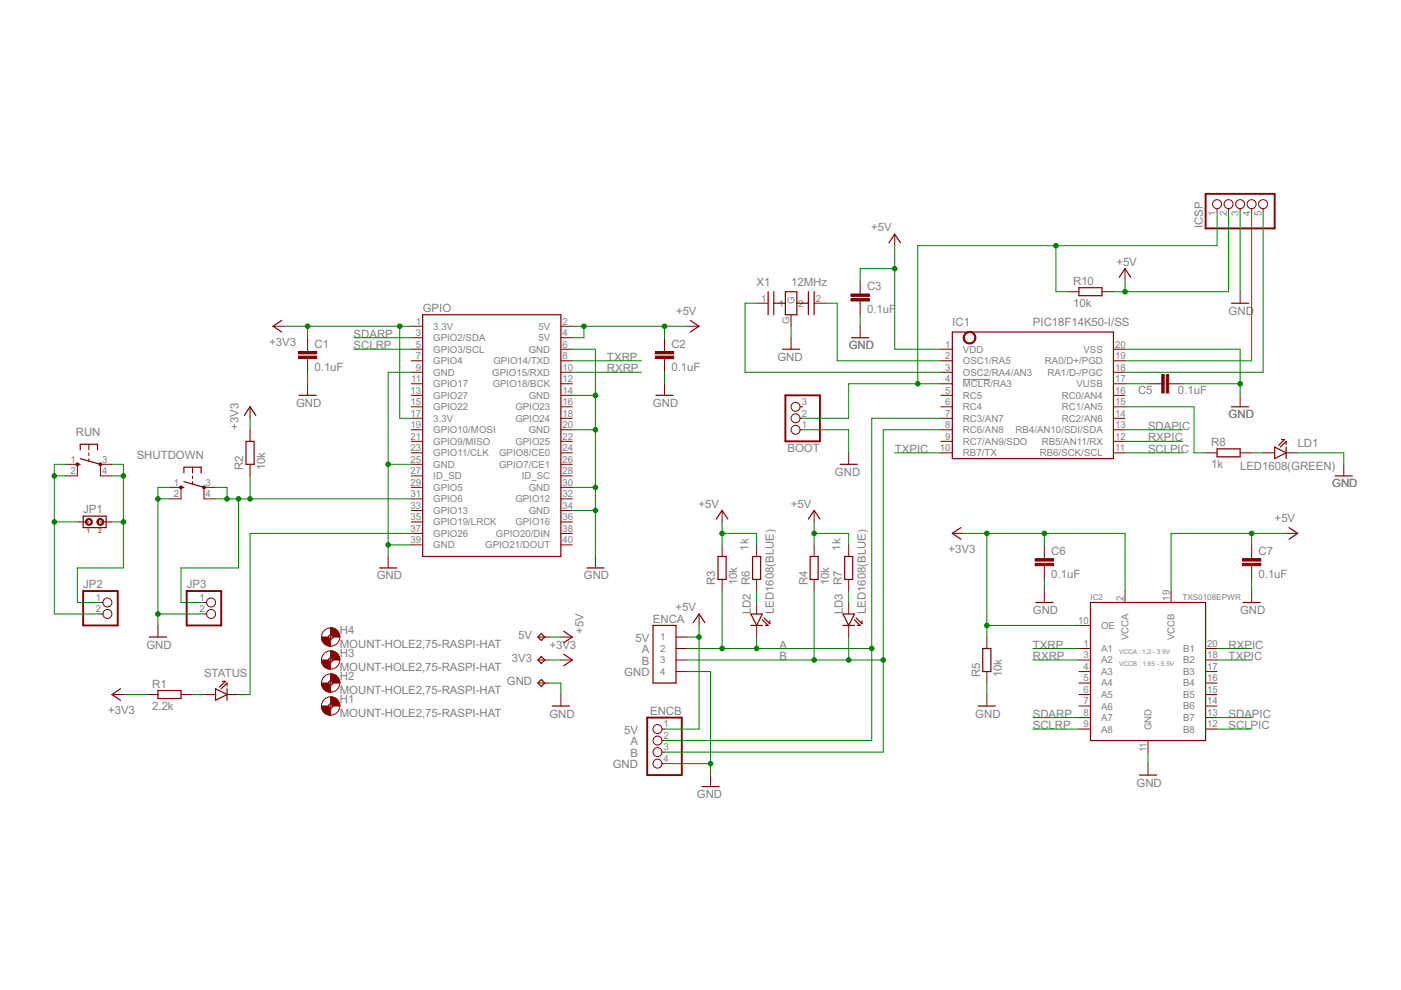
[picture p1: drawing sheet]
<svg xmlns="http://www.w3.org/2000/svg" width="297mm" height="210mm" viewBox="0 0 297 210" stroke-linecap="round" stroke-linejoin="round" font-family="sans-serif">
<path d="M204.2 80.4h5.8" fill="none" stroke="#808080" stroke-width=".21"/>
<g fill="#800000" stroke="#800000" stroke-width=".21">
<path d="M70.1 147.7a1.93 1.93 0 0 1 2 2h-1.5l-.1-.3-.4-.2z" fill-rule="evenodd"/>
<path d="M68.2 149.7h1.4l.1 .3 .4 .2v1.5a1.93 1.93 0 0 1-1.9-2z" fill-rule="evenodd"/>
<path d="M70.1 142.9a1.89 1.89 0 0 1 2 1.9h-1.5l-.1-.3-.4-.2z" fill-rule="evenodd"/>
<path d="M68.2 144.8h1.4l.1 .3 .4 .2v1.5a1.93 1.93 0 0 1-1.9-2z" fill-rule="evenodd"/>
<path d="M70.1 138a1.93 1.93 0 0 1 2 1.9h-1.5l-.1-.2-.4-.3z" fill-rule="evenodd"/>
<path d="M68.2 139.9h1.4l.2 .4 .3 .1v1.5a1.89 1.89 0 0 1-1.9-2z" fill-rule="evenodd"/>
<path d="M70.1 133.1a1.93 1.93 0 0 1 2 2h-1.5l-.1-.3-.4-.2z" fill-rule="evenodd"/>
<path d="M68.2 135.1h1.4l.2 .3 .3 .2v1.4a1.93 1.93 0 0 1-1.9-1.9z" fill-rule="evenodd"/>
<path d="M18.3 110.2a.73 .73 0 0 1 1.2 .1 .73 .73 0 0 1-.4 1.1 .73 .73 0 0 1-1-.7h.3a.49 .49 0 0 1 .6-.5 .49 .49 0 0 1 .2 .8 .49 .49 0 0 1-.8-.2v-.1h-.3z" fill-rule="evenodd"/>
<path d="M20.7 110.2a.73 .73 0 0 1 1.2 .1 .73 .73 0 0 1-.4 1.1 .73 .73 0 0 1-.9-.7h.2a.49 .49 0 0 1 .7-.5 .49 .49 0 0 1 .1 .9 .49 .49 0 0 1-.8-.3v-.1h-.2z" fill-rule="evenodd"/>
<path d="M21.1 98.2h.4v.5h-.4z" fill-rule="evenodd"/>
<path d="M38.1 103.1h.5v.5h-.5z" fill-rule="evenodd"/>
<path d="M204.6 70.7a1.35 1.35 0 0 1 2.1 .3 1.35 1.35 0 0 1-.8 1.9 1.35 1.35 0 0 1-1.7-1.3h.3a1.09 1.09 0 0 1 1.5-1 1.09 1.09 0 0 1 .3 1.8 1.09 1.09 0 0 1-1.8-.5v-.3h-.3z" fill-rule="evenodd"/>
<circle cx="16.4" cy="98.5" r=".32"/>
<circle cx="43.2" cy="103.3" r=".32"/>
</g>
<g fill="none" stroke="#800000" stroke-width=".21">
<path d="M182.4 59.4v2.9M189.7 49.7v2.4M238.5 57v2.4M258 44.2v.6M260.5 44.2v.6M262.9 44.2v.6M265.4 44.2v.6M267.8 44.2v.6M57.9 69.2h2.4M65.2 71.6v2.9M65.2 76v2.9M87.2 69.2h2.4"/>
<path d="M87.2 71.6h2.4M87.2 74h2.4M87.2 76.5h2.4M87.2 78.9h2.4M118.9 69.2h2.4M118.9 71.6h2.4M118.9 74h2.4M118.9 76.5h2.4M118.9 78.9h2.4M140.9 71.6v2.9M140.9 76v2.9M145.8 69.2h2.4"/>
<path d="M160.4 64.3h2.5M167.7 66.7v2.5M167.7 71.6v2.4M172.6 64.3h2.4M182.4 63.8v2.9M182.4 69.2v2.4M199.5 74h2.4M199.5 76.5h2.4M199.5 78.9h2.4M226.3 61.8h2.4M233.6 61.8h2.5M236.1 74h2.4"/>
<path d="M236.1 76.5h2.4M236.1 78.9h2.4M262.9 61.8v2.5M14 98.4h2.4v2.5h-2.4M18.8 94.2v1.2M18.8 96v.6M18.8 97.2v.7M23.7 98.4h-2.4v2.5h2.4M40.8 99.1v1.2M53 86.3v2.4M53 91.1v2.5M53 98.4v2.5"/>
<path d="M65.2 81.4v2.4M87.2 81.4h2.4M87.2 83.8h2.4M87.2 86.3h2.4M87.2 88.7h2.4M87.2 91.1h2.4M87.2 93.6h2.4M87.2 96h2.4M87.2 98.4h2.4M118.9 81.4h2.4M118.9 83.8h2.4M118.9 86.3h2.4"/>
<path d="M118.9 88.7h2.4M118.9 91.1h2.4M118.9 93.6h2.4M118.9 96h2.4M118.9 98.4h2.4M140.9 81.4v2.4M169.6 86.3h.6M169.6 88.7h.6M169.6 91.1h.6M179.9 96v2.4M199.5 81.4h2.4M199.5 83.8h2.4"/>
<path d="M199.5 86.3h2.4M199.5 88.7h2.4M199.5 91.1h2.4M199.5 93.6h2.4M199.5 96h2.4M236.1 81.4h2.4M236.1 83.8h2.4M236.1 86.3h2.4M236.1 88.7h2.4M236.1 91.1h2.4M236.1 93.6h2.4M236.1 96h2.4"/>
<path d="M243.4 81.4h2.9M247.8 81.4h2.9M255.6 96h2.4M262.9 96h2.5M262.9 83.8v2.5M267.8 96h2.5M272.7 96h2.4M284.9 98.4v2.5M16.4 110.7h2.4M21.3 110.7h2.4M35.9 103.3h2.5v2.5h-2.5M40.8 100.9v.6"/>
<path d="M40.8 102.1v.6M45.7 103.3h-2.5v2.5h2.5M82.3 118v2.4M87.2 100.9h2.4M87.2 103.3h2.4M87.2 105.8h2.4M87.2 108.2h2.4M87.2 110.7h2.4M87.2 113.1h2.4M87.2 115.5h2.4M118.9 100.9h2.4M118.9 103.3h2.4"/>
<path d="M118.9 105.8h2.4M118.9 108.2h2.4M118.9 110.7h2.4M118.9 113.1h2.4M118.9 115.5h2.4M126.2 118v2.4M153.1 108.2v2.5M153.1 115.5v2.5M160.4 115.5v2.5M172.6 108.2v2.5M172.6 115.5v2.5M179.9 115.5v2.5"/>
<path d="M201.9 113.1h2.4M221.4 115.5v3M221.4 119.9v3M265.4 115.5v3M265.4 119.9v3M272.7 113.1h2.4M21.3 127.7h.5M21.3 130.2h.5M33.5 132.6v2.5M43.2 127.7h.6M43.2 130.2h.6M69.6 139.9h1"/>
<path d="M69.6 135.1h1M70.1 134.6v1M70.1 139.4v1M114 139.9h2.5M114 135.1h2.5M118.9 139.9h2.4M118.9 135.1h2.4M143.3 139.9h2.5M143.3 135.1h2.5M143.3 137.5h2.5M148.2 130.2v2.4M153.1 122.9v2.4"/>
<path d="M160.4 122.9v2.4M160.4 127.7v2.5M160.4 132.6v2.5M172.6 122.9v2.4M179.9 122.9v2.4M179.9 127.7v2.5M179.9 132.6v2.5M209.2 135.1v2.4M221.4 125.3v2.4M228.7 139.9h2.5M228.7 137.5h2.5M228.7 132.6h2.5"/>
<path d="M238.5 125.3v2.4M248.3 125.3v2.4M255.6 139.9h2.4M255.6 137.5h2.4M265.4 125.3v2.4M23.7 147.3h2.5M31.1 147.3h2.4M38.4 147.3h2.4M43.2 147.3h2.5M48.1 147.3h2.5M69.6 149.7h1M69.6 144.8h1"/>
<path d="M70.1 144.3v1M70.1 149.2v1M114 144.8h2.5M118.9 147.3v2.4M140.4 154.6h.5M140.4 157h.5M140.4 159.5h.5M143.3 142.4h2.5M209.2 142.4v2.4M209.2 147.3v2.4M228.7 149.7h2.5M228.7 144.8h2.5"/>
<path d="M228.7 147.3h2.5M228.7 142.4h2.5M228.7 154.6h2.5M228.7 152.1h2.5M243.4 157v2.5M255.6 149.7h2.4M255.6 144.8h2.4M255.6 147.3h2.4M255.6 142.4h2.4M255.6 154.6h2.4M255.6 152.1h2.4M140.4 161.9h.5"/>
<path d="M150.6 164.3v2.5M243.4 161.9v2.4"/>
<circle cx="258" cy="43.3" r=".95"/>
<circle cx="260.5" cy="43.3" r=".95"/>
<circle cx="262.9" cy="43.3" r=".95"/>
<circle cx="265.4" cy="43.3" r=".95"/>
<circle cx="267.8" cy="43.3" r=".95"/>
<circle cx="168.7" cy="88.7" r=".95"/>
<circle cx="168.7" cy="91.1" r=".95"/>
<circle cx="168.7" cy="86.3" r=".95"/>
<circle cx="22.8" cy="130.2" r=".95"/>
<circle cx="22.8" cy="127.7" r=".95"/>
<circle cx="44.7" cy="130.2" r=".95"/>
<circle cx="44.7" cy="127.7" r=".95"/>
<circle cx="70.1" cy="135.1" r="1.95"/>
<circle cx="70.1" cy="139.9" r="1.95"/>
<circle cx="70.1" cy="135.1" r=".49"/>
<circle cx="70.1" cy="139.9" r=".49"/>
<circle cx="70.1" cy="149.7" r="1.95"/>
<circle cx="70.1" cy="144.8" r="1.95"/>
<circle cx="70.1" cy="144.8" r=".49"/>
<circle cx="70.1" cy="149.7" r=".49"/>
<circle cx="139.4" cy="154.6" r=".95"/>
<circle cx="139.4" cy="157" r=".95"/>
<circle cx="139.4" cy="159.5" r=".95"/>
<circle cx="139.4" cy="161.9" r=".95"/>
</g>
<g fill="none" stroke="#800000" stroke-width=".25">
<path d="M188.5 51.5l1.2-1.8 1.2 1.8M237.3 58.8l1.2-1.8 1.2 1.8M59.7 67.9l-1.8 1.3 1.8 1.2M89.6 66.7h29.3v51.3h-29.3zM146.4 67.9l1.8 1.3-1.8 1.2M162.9 61.8v4.9M164.1 64.3h2.4M164.1 61.8v4.9M165.9 74h3.7M166.5 61.8h2.5v4.9h-2.5zM169 64.3h2.4M171.4 61.8v4.9"/>
<path d="M172.6 61.8v4.9M180.6 71.6h3.6M201.9 70.4h34.2v26.8h-34.2zM228.7 61h4.9v1.7h-4.9zM261.1 64.3h3.7M16.4 98.4h.6M17 95.4v-1.2h3.7v1.2M17 97.2l4.3 1.2M51.8 88.1l1.2-1.8 1.2 1.8M52.2 93.6h1.7v4.8h-1.7zM63.4 83.8h3.7M139.1 83.8h3.6"/>
<path d="M178.1 98.4h3.7M258 95.2h4.9v1.7h-4.9zM261.1 86.3h3.7M270.3 94.8l2.4 1.2-2.4 1.2zM271.7 93.2h.6l-1.2 1.2M272.7 94.2v-.6l-1.2 1.2M272.7 94.8v2.4M17.6 109.4h4.9v2.5h-4.9zM38.4 103.3h.6M39 100.3v-1.2h3.7v1.2M39 102.1l4.2 1.2M151.9 110l1.2-1.8 1.2 1.8"/>
<path d="M152.2 118h1.7v4.9h-1.7zM159.6 118h1.7v4.9h-1.7zM171.4 110l1.2-1.8 1.2 1.8M171.8 118h1.7v4.9h-1.7zM179.1 118h1.7v4.9h-1.7zM203.7 111.9l-1.8 1.2 1.8 1.2M273.3 111.9l1.8 1.2-1.8 1.2M283.1 100.9h3.6M31.7 135.1h3.6M80.5 120.4h3.6M114 139.9l.8-.7 .7 .7-.7 .8zM114.8 134.3l.7 .8-.7 .7-.8-.7z"/>
<path d="M119.5 133.8l1.8 1.3-1.8 1.2M119.5 138.7l1.8 1.2-1.8 1.3M124.4 120.4h3.7M138.5 132.6h4.8v12.2h-4.8zM147 132l1.2-1.8 1.2 1.8M159.2 132.6h2.4M159.2 130.2h2.4l-1.2 2.4zM161.6 131.4l1.3 1.2h-.7M162 131l1.2 1.2v-.6M178.7 132.6h2.5M178.7 130.2h2.5l-1.3 2.4zM181.2 131.4l1.2 1.2h-.6"/>
<path d="M181.5 131l1.3 1.2v-.6M208.4 137.5h1.7v4.9h-1.7zM219.6 127.7h3.7M231.2 127.7h24.4v29.3h-24.4zM263.5 127.7h3.7M25.5 146l-1.8 1.3 1.8 1.2M33.5 146.4h4.9v1.7h-4.9zM45.7 146l2.4 1.3-2.4 1.2zM47.2 144.5h.6l-1.3 1.2M48.1 145.4v-.6l-1.2 1.2M48.1 146v2.5M114.8 144.1l.7 .7-.7 .7-.8-.7z"/>
<path d="M117.1 149.7h3.7M207.4 149.7h3.7M148.8 166.8h3.7M241.6 164.3h3.6"/>
</g>
<g fill="#800000" stroke="#800000" stroke-width=".21">
<path d="M63.3 75.5h3.9v.5h-3.9z"/>
<path d="M63.3 74.5h3.9v.5h-3.9z"/>
<path d="M138.9 75.5h3.9v.5h-3.9z"/>
<path d="M138.9 74.5h3.9v.5h-3.9z"/>
<path d="M180.4 63.3h3.9v.5h-3.9z"/>
<path d="M180.4 62.3h3.9v.5h-3.9z"/>
<path d="M247.3 79.4h.5v3.9h-.5z"/>
<path d="M246.3 79.4h.5v3.9h-.5z"/>
<path d="M219.5 119.4h3.9v.5h-3.9z"/>
<path d="M219.5 118.4h3.9v.6h-3.9z"/>
<path d="M263.4 119.4h3.9v.5h-3.9z"/>
<path d="M263.4 118.4h3.9v.6h-3.9z"/>
</g>
<path d="M255.6 41.1h14.7v7.3h-14.7zM166.5 83.8h7.3v9.8h-7.3zM17.6 125.3h7.4v7.3h-7.4zM39.6 125.3h7.3v7.3h-7.3zM137.2 152.1h7.3v12.2h-7.3z" fill="none" stroke="#800000" stroke-width=".4"/>
<g fill="none" stroke="#008000" stroke-width=".21">
<path d="M189.7 52.1v21.9h9.8M189.7 57h-7.3v2.4M223.9 52.1v9.7h2.4M238.5 59.4v2.4M258 44.8v7.3h-63.4v29.3M260.5 44.8v17h-24.4M262.9 44.8v17M265.4 44.8v31.7h-26.9M267.8 44.8v34.1h-29.3M60.3 69.2h26.9M65.2 69.2v2.4M65.2 78.9v2.5"/>
<path d="M75 74h12.2M75 71.6h12.2M84.8 69.2v19.5h2.4M87.2 78.9h-4.9v39.1M121.3 78.9h14.7M121.3 74h4.9v44M121.3 69.2h24.5M121.3 76.5h14.7M123.8 69.2v2.4h-2.5M140.9 69.2v2.4M140.9 78.9v2.5M160.4 64.3h-2.4v14.6h41.5"/>
<path d="M167.7 69.2v2.4M175 64.3h2.5v12.2h22M182.4 66.7v2.5M238.5 74h24.4v9.8M14 98.4h-2.5v31.8h9.8M23.7 98.4h2.5v22h-9.8v7.3h4.9M53 88.7v2.4M82.3 98.4h4.9M121.3 91.1h4.9M121.3 83.8h4.9M170.2 91.1h9.7v4.9M189.7 96h9.8"/>
<path d="M199.5 91.1h-12.2v68.4h-46.4M199.5 81.4h-19.6v7.3h-9.7M199.5 88.7h-14.7v68.3h-43.9M238.5 91.1h12.2M238.5 81.4h4.9M238.5 96h12.2M238.5 86.3h14.7v9.7h2.4M238.5 93.6h12.2M250.7 81.4h12.2M265.4 96h2.4M275.1 96h9.8v2.4M11.5 110.7h4.9"/>
<path d="M11.5 100.9h2.5M23.7 110.7h2.5M23.7 100.9h2.5M33.5 105.8h2.4M35.9 103.3h-2.4v29.3M45.7 105.8h41.5M45.7 103.3h2.4v2.5M50.6 105.8v14.6h-12.2v7.3h4.8M53 100.9v4.9M82.3 115.5h4.9M87.2 113.1h-34.2v34.2h-2.4M121.3 103.3h4.9"/>
<path d="M121.3 108.2h4.9M153.1 113.1h7.3v2.4M153.1 110.7v4.8M172.6 113.1h7.3v2.4M172.6 110.7v4.8M204.3 113.1h34.2v12.2M209.2 113.1v22M221.4 113.1v2.4M265.4 113.1v2.4M272.7 113.1h-24.4v12.2M33.5 130.2h9.7M116.5 139.9h2.4"/>
<path d="M116.5 135.1h2.4M145.8 139.9h41.5M145.8 135.1h2.4M145.8 137.5h39M148.2 132.6v22h-7.3M153.1 125.3v12.2M160.4 125.3v2.4M160.4 135.1v2.4M172.6 125.3v14.6M179.9 125.3v2.4M179.9 135.1v4.8M209.2 132.6h19.5"/>
<path d="M219 139.9h9.7M219 137.5h9.7M221.4 122.9v2.4M258 139.9h7.4M258 137.5h7.4M265.4 122.9v2.4M26.2 147.3h4.9M40.8 147.3h2.4M116.5 144.8h2.4v2.5M145.8 142.4h4.8v21.9M209.2 144.8v2.5M219 154.6h9.7"/>
<path d="M219 152.1h9.7M243.4 159.5v2.4M258 154.6h7.4M258 152.1h7.4M140.9 161.9h9.7"/>
</g>
<g fill="#008000" stroke="#008000" stroke-width=".21">
<circle cx="26.2" cy="100.9" r=".49"/>
<circle cx="26.2" cy="110.7" r=".49"/>
<circle cx="11.5" cy="100.9" r=".49"/>
<circle cx="11.5" cy="110.7" r=".49"/>
<circle cx="48.1" cy="105.8" r=".49"/>
<circle cx="53" cy="105.8" r=".49"/>
<circle cx="50.6" cy="105.8" r=".49"/>
<circle cx="33.5" cy="105.8" r=".49"/>
<circle cx="33.5" cy="130.2" r=".49"/>
<circle cx="82.3" cy="115.5" r=".49"/>
<circle cx="82.3" cy="98.4" r=".49"/>
<circle cx="126.2" cy="83.8" r=".49"/>
<circle cx="126.2" cy="91.1" r=".49"/>
<circle cx="126.2" cy="103.3" r=".49"/>
<circle cx="126.2" cy="108.2" r=".49"/>
<circle cx="262.9" cy="81.4" r=".49"/>
<circle cx="150.6" cy="161.9" r=".49"/>
<circle cx="84.8" cy="69.2" r=".49"/>
<circle cx="65.2" cy="69.2" r=".49"/>
<circle cx="221.4" cy="113.1" r=".49"/>
<circle cx="209.2" cy="113.1" r=".49"/>
<circle cx="209.2" cy="132.6" r=".49"/>
<circle cx="123.8" cy="69.2" r=".49"/>
<circle cx="140.9" cy="69.2" r=".49"/>
<circle cx="238.5" cy="61.8" r=".49"/>
<circle cx="189.7" cy="57" r=".49"/>
<circle cx="148.2" cy="135.1" r=".49"/>
<circle cx="153.1" cy="113.1" r=".49"/>
<circle cx="172.6" cy="113.1" r=".49"/>
<circle cx="265.4" cy="113.1" r=".49"/>
<circle cx="223.9" cy="52.1" r=".49"/>
<circle cx="194.6" cy="81.4" r=".49"/>
<circle cx="184.8" cy="137.5" r=".49"/>
<circle cx="153.1" cy="137.5" r=".49"/>
<circle cx="160.4" cy="137.5" r=".49"/>
<circle cx="187.3" cy="139.9" r=".49"/>
<circle cx="172.6" cy="139.9" r=".49"/>
<circle cx="179.9" cy="139.9" r=".49"/>
</g>
<g font-size="2.7" fill="#808080">
<text x="184.7" y="49">+5V</text>
<text x="255" y="48.4" transform="rotate(-90 255 48.4)">ICSP</text>
<text x="236.7" y="56.4">+5V</text>
<text x="160.4" y="60.6">X1</text>
<text x="167.7" y="60.6">12MHz</text>
<text x="183.8" y="61.5">C3</text>
<text x="227.5" y="65">10k</text>
<text x="227.5" y="60.4">R10</text>
<text x="75" y="71.6">SDARP</text>
<text x="89.6" y="66.2">GPIO</text>
<text x="143.3" y="66.7">+5V</text>
<text x="183.8" y="66.4">0.1uF</text>
<text x="201.9" y="69.2">IC1</text>
<text x="219" y="69.2">PIC18F14K50-I/SS</text>
<text x="260.5" y="66.7">GND</text>
<text x="57.1" y="73.3">+3V3</text>
<text x="66.7" y="73.7">C1</text>
<text x="75" y="74.1">SCLRP</text>
<text x="128.7" y="76.5">TXRP</text>
<text x="142.3" y="73.7">C2</text>
<text x="164.8" y="76.5">GND</text>
<text x="179.9" y="74.1">GND</text>
<text x="66.7" y="78.6">0.1uF</text>
<text x="128.7" y="78.9">RXRP</text>
<text x="142.3" y="78.6">0.1uF</text>
<text x="241.3" y="83.5">C5</text>
<text x="249.7" y="83.4">0.1uF</text>
<text x="62.8" y="86.3">GND</text>
<text x="138.4" y="86.3">GND</text>
<text x="260.5" y="88.7">GND</text>
<text x="16.1" y="92.4">RUN</text>
<text x="50.6" y="91.1" transform="rotate(-90 50.6 91.1)">+3V3</text>
<text x="167" y="95.9">BOOT</text>
<text x="243.4" y="93.6">RXPIC</text>
<text x="243.4" y="91.1">SDAPIC</text>
<text x="256.8" y="94.6">R8</text>
<text x="275.1" y="94.8">LD1</text>
<text x="29" y="97.2">SHUTDOWN</text>
<text x="51.6" y="99.7" transform="rotate(-90 51.6 99.7)">R2</text>
<text x="56.2" y="99.7" transform="rotate(-90 56.2 99.7)">10k</text>
<text x="177" y="100.9">GND</text>
<text x="189.7" y="96">TXPIC</text>
<text x="243.4" y="96">SCLPIC</text>
<text x="256.8" y="99.2">1k</text>
<text x="262.9" y="99.7">LED1608(GREEN)</text>
<text x="148.1" y="107.6">+5V</text>
<text x="167.6" y="107.6">+5V</text>
<text x="282.5" y="103.3">GND</text>
<text x="17.6" y="108.8">JP1</text>
<text x="270.2" y="110.7">+5V</text>
<text x="158.7" y="116.8" transform="rotate(-90 158.7 116.8)">1k</text>
<text x="178.2" y="116.8" transform="rotate(-90 178.2 116.8)">1k</text>
<text x="201.1" y="117.3">+3V3</text>
<text x="222.9" y="117.6">C6</text>
<text x="266.8" y="117.6">C7</text>
<text x="17.6" y="124.7">JP2</text>
<text x="39.6" y="124.7">JP3</text>
<text x="79.9" y="122.9">GND</text>
<text x="123.8" y="122.9">GND</text>
<text x="151.6" y="124.1" transform="rotate(-90 151.6 124.1)">R3</text>
<text x="156.3" y="124.1" transform="rotate(-90 156.3 124.1)">10k</text>
<text x="171.2" y="124.1" transform="rotate(-90 171.2 124.1)">R4</text>
<text x="175.8" y="124.1" transform="rotate(-90 175.8 124.1)">10k</text>
<text x="222.9" y="122.5">0.1uF</text>
<text x="266.8" y="122.5">0.1uF</text>
<text x="143.2" y="129.6">+5V</text>
<text x="159.2" y="130.2" transform="rotate(-90 159.2 130.2)">LD2 R6</text>
<text x="164.1" y="130.2" transform="rotate(-90 164.1 130.2)">LED1608(BLUE)</text>
<text x="178.7" y="130.2" transform="rotate(-90 178.7 130.2)">LD3 R7</text>
<text x="183.6" y="130.2" transform="rotate(-90 183.6 130.2)">LED1608(BLUE)</text>
<text x="219" y="130.2">GND</text>
<text x="262.9" y="130.2">GND</text>
<text x="31" y="137.5">GND</text>
<text x="72.1" y="137.4">MOUNT-HOLE2,75-RASPI-HAT</text>
<text x="72.1" y="134.5">H4</text>
<text x="109.9" y="135.6">5V</text>
<text x="116.5" y="137.5">+3V3</text>
<text x="123.7" y="134.4" transform="rotate(-90 123.7 134.4)">+5V</text>
<text x="134.8" y="136">5V</text>
<text x="138.4" y="132">ENCA</text>
<text x="165.3" y="137.5">A</text>
<text x="219" y="137.5">TXRP</text>
<text x="260.5" y="137.5">RXPIC</text>
<text x="43.3" y="143.6">STATUS</text>
<text x="72.1" y="142.3">MOUNT-HOLE2,75-RASPI-HAT</text>
<text x="72.1" y="139.4">H3</text>
<text x="108.5" y="140.4">3V3</text>
<text x="132.4" y="143.4">GND</text>
<text x="136.1" y="138.5">A</text>
<text x="136.1" y="140.9">B</text>
<text x="165.3" y="139.9">B</text>
<text x="207.8" y="143.6" transform="rotate(-90 207.8 143.6)">R5</text>
<text x="212.4" y="143.6" transform="rotate(-90 212.4 143.6)">10k</text>
<text x="219" y="139.9">RXRP</text>
<text x="260.5" y="139.9">TXPIC</text>
<text x="32.3" y="145.8">R1</text>
<text x="72.1" y="147.2">MOUNT-HOLE2,75-RASPI-HAT</text>
<text x="72.1" y="149.1">H1</text>
<text x="72.1" y="144.3">H2</text>
<text x="107.5" y="145.3">GND</text>
<text x="22.9" y="151.4">+3V3</text>
<text x="32.3" y="150.4">2.2k</text>
<text x="72.1" y="152.1">MOUNT-HOLE2,75-RASPI-HAT</text>
<text x="116.5" y="152.1">GND</text>
<text x="132.3" y="155.6">5V</text>
<text x="137.9" y="151.5">ENCB</text>
<text x="206.8" y="152.1">GND</text>
<text x="219" y="152.1">SDARP</text>
<text x="219" y="154.6">SCLRP</text>
<text x="260.5" y="154.6">SCLPIC</text>
<text x="260.5" y="152.1">SDAPIC</text>
<text x="133.7" y="158">A</text>
<text x="133.7" y="160.4">B</text>
<text x="129.9" y="162.9">GND</text>
<text x="241" y="166.8">GND</text>
<text x="147.7" y="169.2">GND</text>
</g>
<g font-size="2.3" fill="#808080">
<text x="257.7" y="45.7" transform="rotate(-90 257.7 45.7)">1</text>
<text x="260.1" y="45.7" transform="rotate(-90 260.1 45.7)">2</text>
<text x="262.6" y="45.7" transform="rotate(-90 262.6 45.7)">3</text>
<text x="265" y="45.7" transform="rotate(-90 265 45.7)">4</text>
<text x="267.5" y="45.7" transform="rotate(-90 267.5 45.7)">5</text>
<text x="161.4" y="63.9">1</text>
<text x="165.1" y="65">1</text>
<text x="168.5" y="64.5" transform="rotate(-90 168.5 64.5)">G</text>
<text x="169.2" y="65">2</text>
<text x="173" y="63.9">2</text>
<text x="88.1" y="68.8">1</text>
<text x="88.1" y="71.3">3</text>
<text x="91.9" y="69.9">3.3V</text>
<text x="114.2" y="69.9">5V</text>
<text x="119.3" y="68.8">2</text>
<text x="119.3" y="71.3">4</text>
<text x="167.4" y="68.7" transform="rotate(-90 167.4 68.7)">G</text>
<text x="88.1" y="73.7">5</text>
<text x="88.1" y="76.1">7</text>
<text x="91.9" y="72.3">GPIO2/SDA</text>
<text x="91.9" y="74.8">GPIO3/SCL</text>
<text x="91.9" y="77.2">GPIO4</text>
<text x="104.6" y="77.2">GPIO14/TXD</text>
<text x="112.1" y="74.8">GND</text>
<text x="114.2" y="72.3">5V</text>
<text x="119.3" y="73.7">6</text>
<text x="119.3" y="76.1">8</text>
<text x="200.4" y="73.7">1</text>
<text x="200.4" y="76.1">2</text>
<text x="204.2" y="74.8">VDD</text>
<text x="204.2" y="77.2">OSC1/RA5</text>
<text x="221.6" y="77.2">RA0/D+/PGD</text>
<text x="229.7" y="74.8">VSS</text>
<text x="236.4" y="76.1">19</text>
<text x="236.4" y="73.7">20</text>
<text x="87" y="83.5">13</text>
<text x="87.1" y="81">11</text>
<text x="88.1" y="78.6">9</text>
<text x="91.9" y="79.7">GND</text>
<text x="91.9" y="82.1">GPIO17</text>
<text x="104.4" y="79.7">GPIO15/RXD</text>
<text x="104.5" y="82.1">GPIO18/BCK</text>
<text x="119.3" y="78.6">10</text>
<text x="119.3" y="81">12</text>
<text x="119.3" y="83.5">14</text>
<text x="200.4" y="78.6">3</text>
<text x="200.4" y="81">4</text>
<text x="200.4" y="83.5">5</text>
<text x="204.2" y="79.7">OSC2/RA4/AN3</text>
<text x="204.2" y="82.1">MCLR/RA3</text>
<text x="222.1" y="79.7">RA1/D-/PGC</text>
<text x="228.2" y="82.1">VUSB</text>
<text x="236.4" y="83.5">16</text>
<text x="236.4" y="81">17</text>
<text x="236.4" y="78.6">18</text>
<text x="87" y="85.9">15</text>
<text x="87" y="88.4">17</text>
<text x="91.9" y="84.5">GPIO27</text>
<text x="91.9" y="87">GPIO22</text>
<text x="91.9" y="89.4">3.3V</text>
<text x="109.3" y="87">GPIO23</text>
<text x="109.3" y="89.4">GPIO24</text>
<text x="112.1" y="84.5">GND</text>
<text x="119.3" y="85.9">16</text>
<text x="119.3" y="88.4">18</text>
<text x="170" y="88.4">2</text>
<text x="170" y="85.9">3</text>
<text x="200.4" y="85.9">6</text>
<text x="200.4" y="88.4">7</text>
<text x="204.2" y="84.5">RC5</text>
<text x="204.2" y="87">RC4</text>
<text x="204.2" y="89.4">RC3/AN7</text>
<text x="225.2" y="89.4">RC2/AN6</text>
<text x="225.2" y="87">RC1/AN5</text>
<text x="225.2" y="84.5">RC0/AN4</text>
<text x="236.4" y="88.4">14</text>
<text x="236.4" y="85.9">15</text>
<text x="87" y="90.8">19</text>
<text x="87" y="93.2">21</text>
<text x="87" y="95.7">23</text>
<text x="91.9" y="91.9">GPIO10/MOSI</text>
<text x="91.9" y="94.3">GPIO9/MISO</text>
<text x="109.3" y="94.3">GPIO25</text>
<text x="112.1" y="91.9">GND</text>
<text x="119.3" y="90.8">20</text>
<text x="119.3" y="93.2">22</text>
<text x="119.3" y="95.7">24</text>
<text x="170" y="90.8">1</text>
<text x="199.3" y="95.7">10</text>
<text x="200.4" y="90.8">8</text>
<text x="200.4" y="93.2">9</text>
<text x="204.2" y="91.9">RC6/AN8</text>
<text x="204.2" y="94.3">RC7/AN9/SDO</text>
<text x="215.3" y="91.9">RB4/AN10/SDI/SDA</text>
<text x="220.9" y="94.3">RB5/AN11/RX</text>
<text x="236.4" y="95.7">11</text>
<text x="236.4" y="93.2">12</text>
<text x="236.4" y="90.8">13</text>
<text x="14.9" y="98.1">1</text>
<text x="14.9" y="100.6">2</text>
<text x="21.6" y="98.1">3</text>
<text x="21.6" y="100.6">4</text>
<text x="87" y="98.1">25</text>
<text x="87" y="100.6">27</text>
<text x="91.9" y="96.7">GPIO11/CLK</text>
<text x="91.9" y="99.2">GND</text>
<text x="91.9" y="101.6">ID_SD</text>
<text x="105.8" y="96.7">GPIO8/CE0</text>
<text x="105.8" y="99.2">GPIO7/CE1</text>
<text x="110.6" y="101.6">ID_SC</text>
<text x="119.3" y="98.1">26</text>
<text x="119.3" y="100.6">28</text>
<text x="204.2" y="96.7">RB7/TX</text>
<text x="220.5" y="96.7">RB6/SCK/SCL</text>
<text x="36.9" y="103">1</text>
<text x="36.9" y="105.4">2</text>
<text x="43.6" y="103">3</text>
<text x="43.6" y="105.4">4</text>
<text x="87" y="103">29</text>
<text x="87" y="105.4">31</text>
<text x="87" y="107.9">33</text>
<text x="91.9" y="104.1">GPIO5</text>
<text x="91.9" y="106.5">GPIO6</text>
<text x="109.3" y="106.5">GPIO12</text>
<text x="112.1" y="104.1">GND</text>
<text x="119.3" y="103">30</text>
<text x="119.3" y="105.4">32</text>
<text x="119.3" y="107.9">34</text>
<text x="87" y="110.3">35</text>
<text x="87" y="112.8">37</text>
<text x="91.9" y="108.9">GPIO13</text>
<text x="91.9" y="111.4">GPIO19/LRCK</text>
<text x="91.9" y="113.8">GPIO26</text>
<text x="105.2" y="113.8">GPIO20/DIN</text>
<text x="109.3" y="111.4">GPIO16</text>
<text x="112.1" y="108.9">GND</text>
<text x="119.3" y="110.3">36</text>
<text x="119.3" y="112.8">38</text>
<text x="87" y="115.2">39</text>
<text x="91.9" y="116.3">GND</text>
<text x="102.9" y="116.3">GPIO21/DOUT</text>
<text x="119.3" y="115.2">40</text>
<text x="20.3" y="127.4">1</text>
<text x="20.3" y="129.8">2</text>
<text x="42.3" y="127.4">1</text>
<text x="42.3" y="129.8">2</text>
<text x="238.2" y="127.4" transform="rotate(-90 238.2 127.4)">2</text>
<text x="247.9" y="127.4" transform="rotate(-90 247.9 127.4)">19</text>
<text x="139.9" y="135.8">1</text>
<text x="228.6" y="132.3">10</text>
<text x="229.7" y="137.2">1</text>
<text x="233.4" y="133.3">OE</text>
<text x="239.2" y="135.7" transform="rotate(-90 239.2 135.7)">VCCA</text>
<text x="249" y="135.7" transform="rotate(-90 249 135.7)">VCCB</text>
<text x="255.9" y="137.2">20</text>
<text x="139.9" y="138.2">2</text>
<text x="139.9" y="140.7">3</text>
<text x="139.9" y="143.1">4</text>
<text x="229.7" y="139.6">3</text>
<text x="229.7" y="142">4</text>
<text x="233.4" y="138.2">A1</text>
<text x="233.4" y="140.7">A2</text>
<text x="233.4" y="143.1">A3</text>
<text x="250.8" y="138.2">B1</text>
<text x="250.8" y="140.7">B2</text>
<text x="250.8" y="143.1">B3</text>
<text x="255.9" y="139.6">18</text>
<text x="255.9" y="142">17</text>
<text x="229.7" y="144.5">5</text>
<text x="229.7" y="146.9">6</text>
<text x="229.7" y="149.4">7</text>
<text x="233.4" y="145.6">A4</text>
<text x="233.4" y="148">A5</text>
<text x="250.8" y="145.5">B4</text>
<text x="250.8" y="148">B5</text>
<text x="255.9" y="144.5">16</text>
<text x="255.9" y="146.9">15</text>
<text x="255.9" y="149.4">14</text>
<text x="140.7" y="154.2">1</text>
<text x="229.7" y="151.8">8</text>
<text x="229.7" y="154.2">9</text>
<text x="233.4" y="150.4">A6</text>
<text x="233.4" y="152.9">A7</text>
<text x="233.4" y="155.3">A8</text>
<text x="244.1" y="154.8" transform="rotate(-90 244.1 154.8)">GND</text>
<text x="250.8" y="150.4">B6</text>
<text x="250.8" y="152.9">B7</text>
<text x="250.8" y="155.3">B8</text>
<text x="255.9" y="151.8">13</text>
<text x="255.9" y="154.2">12</text>
<text x="140.7" y="156.7">2</text>
<text x="140.7" y="159.1">3</text>
<text x="140.7" y="161.6">4</text>
<text x="243.1" y="159.5" transform="rotate(-90 243.1 159.5)">11</text>
</g>
<g font-size="1.9" fill="#808080">
<text x="231.2" y="127.2">IC2</text>
<text x="250.7" y="127.2">TXS0108EPWR</text>
</g>
<g font-size="1.5" fill="#800000">
<text x="18.4" y="113.1">1</text>
<text x="20.8" y="113.1">2</text>
</g>
<g font-size="1.5" fill="#808080">
<text x="237.3" y="138.7">VCCA : 1.2 - 3.6V</text>
<text x="237.3" y="141.2">VCCB : 1.65 - 5.5V</text>
</g>
</svg>
